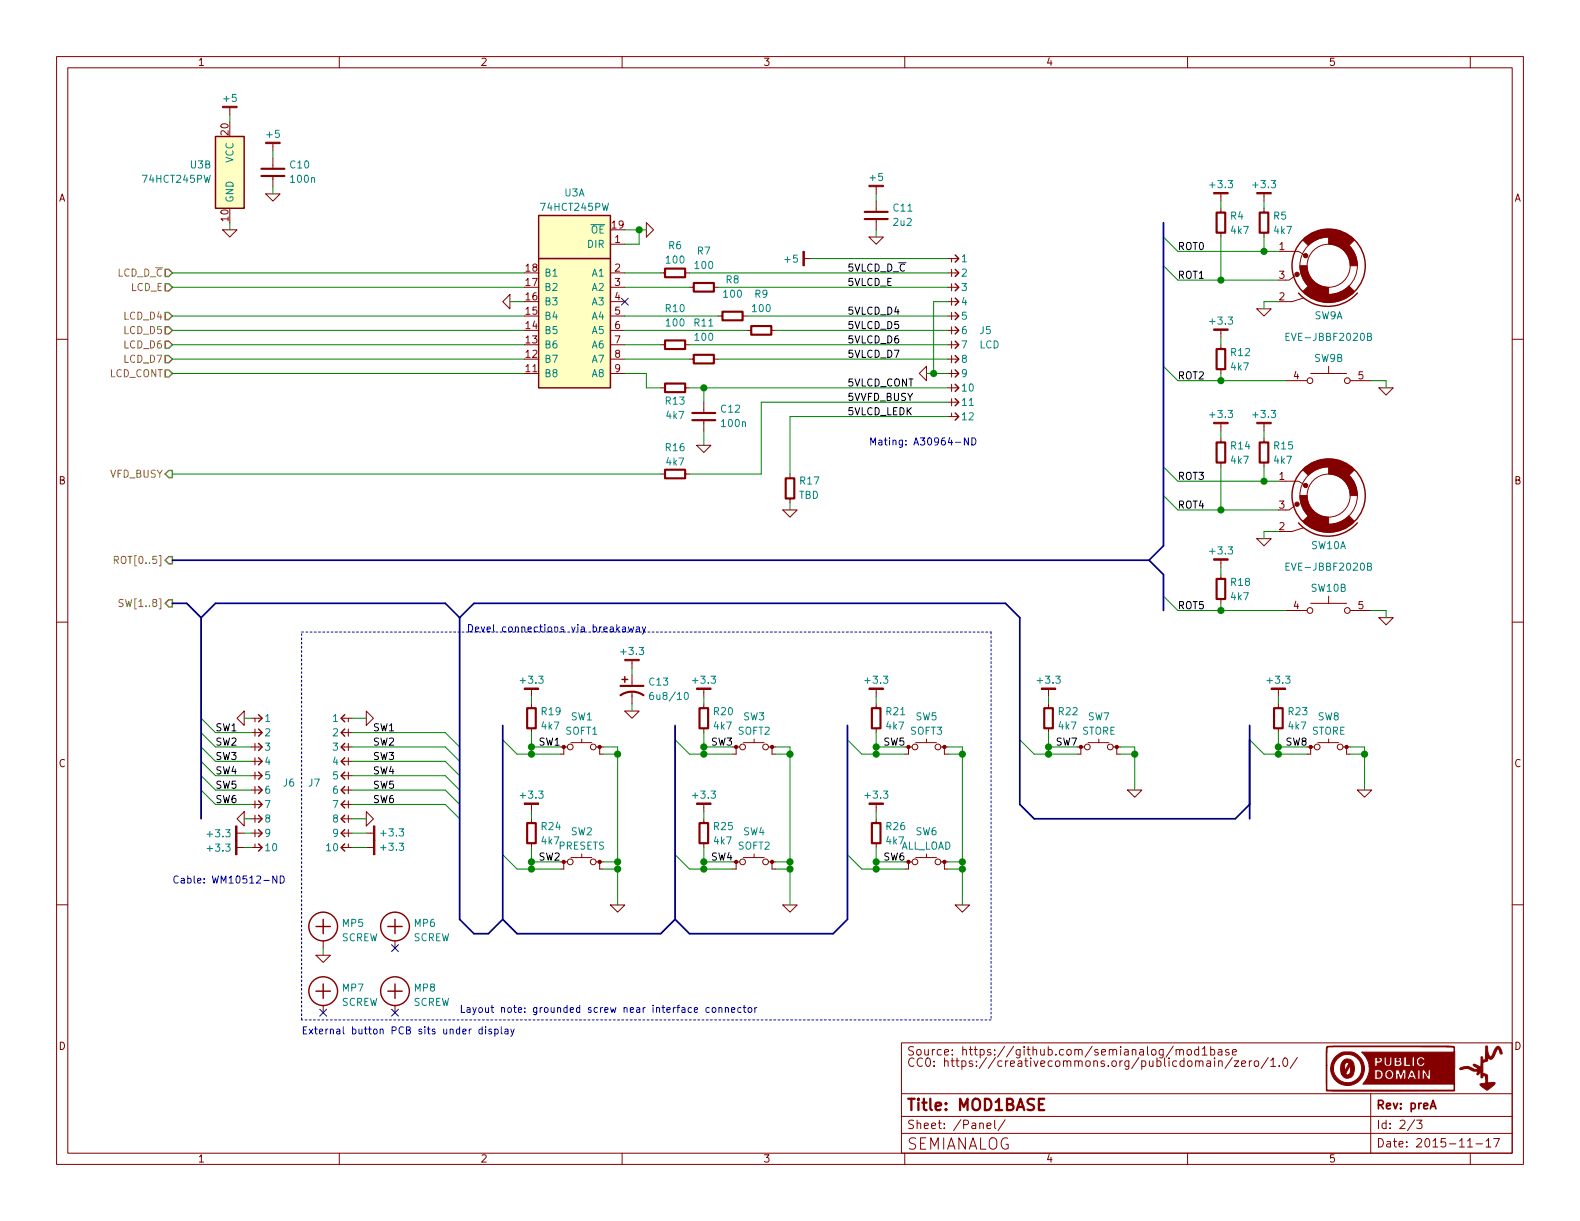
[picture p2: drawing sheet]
<svg xmlns="http://www.w3.org/2000/svg" width="279mm" height="216mm" viewBox="0 0 279 216" stroke-linecap="round" stroke-linejoin="round" font-family="sans-serif">
<g fill="none" stroke="#840000" stroke-width=".18">
<path d="M10 10h259.4v195.9h-259.4zM12 12h255.4v191.9h-255.4zM40.6 19.1v1.2M60 10v2M110 10v2M160 10v2M210 10v2M260 10v2M47 34.3h2.5l-1.2 1.3zM48.3 25.4v1.3M48.3 27.9v1.9M48.3 31.1v1.9"/>
<path d="M114.3 39.4l1.3 1.2-1.3 1.3zM154.9 33v1.3M154.9 35.6v1.9M154.9 38.7v1.9M215.9 34.3v1.3M215.9 36.8v.8M223.5 34.3v1.3M223.5 36.8v.8M10 60h2M39.4 40.6h2.5l-1.3 1.3zM88.9 53.3l1.3-1.2v2.5zM107.9 53.3h2.6"/>
<path d="M107.9 48.3h2.6M107.9 50.8h2.6M107.9 55.9h2.6M107.9 58.4h2.6M107.9 43.2h2.6M116.8 48.3h.8M121.2 48.3h.7M121.9 50.8h.8M126.2 50.8h.8M127 55.9h.8M131.3 55.9h.8M132.1 58.4h.7"/>
<path d="M136.4 58.4h.8M142.2 45.7h1.3M153.7 41.9h2.5l-1.3 1.3zM167.6 53.3h1.9M167.6 45.7h1.9M167.6 48.3h1.9M167.6 50.8h1.9M167.6 55.9h1.9M167.6 58.4h1.9M168.3 45.7v.7M168.3 47.6v1.3M168.3 50.2v1.2"/>
<path d="M168.3 52.7v1.3M168.3 55.2v1.3M168.3 57.8v1.3M215.9 41.1v.8M215.9 58.4v1.3M222.2 54.6h2.6l-1.3 1.3zM223.5 41.1v.8M227.3 44.5h2.3l1.3 .7M229.4 48.5l-1.4 1h-.7M230.5 52.7l-2 .6h-1.2M267.4 60h2M107.9 66h2.6"/>
<path d="M107.9 61h2.6M107.9 63.5h2.6M116.8 68.6h.8M116.8 61h.8M121.2 68.6h.7M121.2 61h.7M121.9 63.5h.8M123.2 78.7h2.5l-1.2 1.3zM124.5 71.1v1.9M124.5 74.3v1.9M126.2 63.5h.8M162.6 66l1.2-1.2v2.5z"/>
<path d="M167.6 66h1.9M167.6 68.6h1.9M167.6 61h1.9M167.6 63.5h1.9M167.6 73.7h1.9M167.6 71.1h1.9M168.3 60.3v1.3M168.3 62.9v1.2M168.3 65.4v1.3M168.3 67.9v1.3M168.3 70.5v1.3M168.3 73v.7"/>
<path d="M215.9 61v.7M215.9 65.3v.7M215.9 74.9v1.3M215.9 77.5v.7M223.5 74.9v1.3M223.5 77.5v.7M227.3 67.3h3.8M231.8 66h6.3M234.9 64.8v1.2M238.8 67.3h3.8M243.8 68.6h2.6l-1.3 1.3zM116.8 83.8h.8"/>
<path d="M121.2 83.8h.7M138.4 90.2h2.6l-1.3 1.2zM139.7 83.8v.8M139.7 88.1v.8M215.9 81.8v.8M215.9 99.1v1.2M222.2 95.3h2.6l-1.3 1.2zM223.5 81.8v.8M227.3 85.1h2.3l1.3 .8M229.4 89.2l-1.4 1h-.7M230.5 93.3l-2 .7h-1.2M10 110h2"/>
<path d="M111.8 116.8v1.3M111.8 119.4v1.9M215.9 101.6v.8M215.9 105.9v.8M227.3 108h3.8M231.8 106.7h6.3M234.9 105.4v1.3M238.8 108h3.8M243.8 109.2h2.6l-1.3 1.3zM267.4 110h2M41.9 127l1.3-1.3v2.6zM44.4 132.1h2"/>
<path d="M44.4 139.7h2M44.4 137.2h2M44.4 134.6h2M44.4 129.5h2M44.4 127h2M45.1 127v.6M45.1 128.9v1.3M45.1 131.4v1.3M45.1 134v1.3M45.1 136.5v1.3M45.1 139.1v1.2M60.3 132.1h1.9"/>
<path d="M60.3 139.7h1.9M60.3 137.2h1.9M60.3 134.6h1.9M60.3 129.5h1.9M60.3 127h1.9M61.6 127v.6M61.6 128.9v1.3M61.6 131.4v1.3M61.6 134v1.3M61.6 136.5v1.3M61.6 139.1v1.2M64.8 125.7l1.2 1.3-1.2 1.3z"/>
<path d="M94 121.9v1.3M94 124.5v.7M94 128.8v.7M99.1 132.1h1.2M99.7 132.1v1.3h-.6M101 131.3h3.6M102.9 130.7v.6M105.4 132.1h1.3M106 132.1v1.3h.7M110.5 125.7h2.5l-1.2 1.3zM111.8 122.3v2.2M124.5 121.9v1.3"/>
<path d="M124.5 124.5v.7M124.5 128.8v.7M129.5 132.1h1.3M130.2 132.1v1.3h-.7M131.4 131.3h3.7M133.3 130.7v.6M135.9 132.1h1.3M136.5 132.1v1.3h.7M154.9 121.9v1.3M154.9 124.5v.7M154.9 128.8v.7M160 132.1h1.3"/>
<path d="M160.7 132.1v1.3h-.7M161.9 131.3h3.7M163.8 130.7v.6M166.4 132.1h1.2M167 132.1v1.3h.6M185.4 121.9v1.3M185.4 124.5v.7M185.4 128.8v.7M190.5 132.1h1.3M191.1 132.1v1.3h-.6M192.4 131.3h3.7M194.3 130.7v.6"/>
<path d="M196.8 132.1h1.3M197.5 132.1v1.3h.6M199.4 139.7h2.5l-1.2 1.3zM226.1 121.9v1.3M226.1 124.5v.7M226.1 128.8v.7M231.1 132.1h1.3M231.8 132.1v1.3h-.7M233 131.3h3.7M234.9 130.7v.6M237.5 132.1h1.3M238.1 132.1v1.3h.7"/>
<path d="M240 139.7h2.6l-1.3 1.3zM10 160h2M41.9 144.8l1.3-1.3v2.6zM41.9 149.9h1.3M41.9 147.3h1.3M44.4 149.9h2M44.4 147.3h2M44.4 144.8h2M44.4 142.2h2M45.1 141.6v1.3M45.1 144.1v1.3M45.1 146.7v1.3"/>
<path d="M45.1 149.2v.7M60.3 149.9h1.9M60.3 147.3h1.9M60.3 144.8h1.9M60.3 142.2h1.9M61.6 141.6v1.3M61.6 144.1v1.3M61.6 146.7v1.3M61.6 149.2v.7M64.8 143.5l1.2 1.3-1.2 1.3zM64.8 149.9h1.2M64.8 147.3h1.2"/>
<path d="M94 142.2v1.3M94 144.8v.7M94 149.1v.8M99.1 152.4h1.2M99.7 152.4v1.3h-.6M101 151.6h3.6M102.9 151v.6M105.4 152.4h1.3M106 152.4v1.3h.7M124.5 142.2v1.3M124.5 144.8v.7M124.5 149.1v.8"/>
<path d="M129.5 152.4h1.3M130.2 152.4v1.3h-.7M131.4 151.6h3.7M133.3 151v.6M135.9 152.4h1.3M136.5 152.4v1.3h.7M154.9 142.2v1.3M154.9 144.8v.7M154.9 149.1v.8M160 152.4h1.3M160.7 152.4v1.3h-.7M161.9 151.6h3.7"/>
<path d="M163.8 151v.6M166.4 152.4h1.2M167 152.4v1.3h.6M267.4 160h2M55.9 168.9h2.5l-1.3 1.3zM57.1 166.4v1.2M57.1 177.8v1.3M69.8 166.4v1.2M69.8 177.8v1.3M107.9 160h2.6l-1.3 1.3zM138.4 160h2.6l-1.3 1.3zM168.9 160h2.5l-1.2 1.3z"/>
<path d="M159.4 184.4h108v19.5h-108zM159.4 197.4h108M159.4 193.4h108M174.5 199.1l.7-.2v-.2l-.4-.1-.3 .2 .1 .7h.6M175.9 198.1v1.3l.2 .2M177.7 198l-1.2 1.9M207.5 185l-1.3 1.9M208 185.7l.2-.1h.4v1M208 185.6v1M208.6 185.8a.36 .36 0 0 1 .3-.2 .36 .36 0 0 1 .4 .2v.8M210 185.7l.2-.1 .4 .1 .1 .6-.1 .2-.4 .1-.2-.2zM212 185.6h-.5l-.2 .3v.5l.2 .2 .5-.1"/>
<path d="M212 185.1v1.5M212.6 185.5l.4-.4v1.5M214.1 185.6h.4l.3 .3-.1 .6h-.6M214.1 185.1v1.5M214.8 187.1v.1M214.8 187.6v1M215.4 185.6h.6l.1 1M215.5 187.7l.2-.1 .4 .1v.9M215.5 187.6v1M216.1 185.9l-.5 .1-.2 .2 .2 .4 .5-.1M217.3 185.6a.37 .37 0 0 0-.6 .2l.1 .2 .5 .1 .1 .2-.3 .3-.4-.1M217.9 187l-1.3 1.9"/>
<path d="M217.9 186.1l.7-.2v-.3h-.4l-.3 .2 .1 .7h.6M218.3 187.6h.7l-.7 1h.7M219.6 188.1l.7-.2-.1-.2-.4-.1-.2 .2v.7h.6M220.9 187.6v1M221.4 187.6l-.5 .3M221.9 187.7l.2-.1 .4 .1 .1 .6-.1 .2-.4 .1-.2-.2zM224.3 187l-1.3 1.9M224.7 187.5l.4-.4v1.5M224.7 188.6h.9M226.2 188.4v.2M227 187.2l.2-.1a.81 .81 0 0 1 .6 .6 .81 .81 0 0 1-.3 .8l-.1 .1a.79 .79 0 0 1-.4-1.4zM229.4 187l-1.3 1.9"/>
<path d="M242.4 193.4v10.5M250.2 198l-1.3 1.9M250.5 198.1h1l-.5 .6 .4 .1v.6l-.2 .2-.7-.2M60 203.9v2M110 203.9v2M159.4 200.4h108M160 203.9v2M210 203.9v2M259.5 202.8h.9M260 203.9v2M261 202.3h1.2M262.8 201.8l.4-.5v1.5"/>
<path d="M262.8 202.8h.9M264.1 201.3h1.1l-.7 1.5"/>
<circle cx="234.9" cy="47" r="5.1"/>
<circle cx="234.9" cy="47" r="3.8"/>
<circle cx="231.6" cy="67.3" r=".51"/>
<circle cx="238.3" cy="67.3" r=".51"/>
<circle cx="234.9" cy="87.6" r="5.1"/>
<circle cx="234.9" cy="87.6" r="3.8"/>
<circle cx="231.6" cy="108" r=".51"/>
<circle cx="238.3" cy="108" r=".51"/>
<circle cx="100.8" cy="132.1" r=".51"/>
<circle cx="104.9" cy="132.1" r=".51"/>
<circle cx="131.3" cy="132.1" r=".51"/>
<circle cx="135.4" cy="132.1" r=".51"/>
<circle cx="161.8" cy="132.1" r=".51"/>
<circle cx="165.9" cy="132.1" r=".51"/>
<circle cx="192.3" cy="132.1" r=".51"/>
<circle cx="196.3" cy="132.1" r=".51"/>
<circle cx="232.9" cy="132.1" r=".51"/>
<circle cx="237" cy="132.1" r=".51"/>
<circle cx="100.8" cy="152.4" r=".51"/>
<circle cx="104.9" cy="152.4" r=".51"/>
<circle cx="131.3" cy="152.4" r=".51"/>
<circle cx="135.4" cy="152.4" r=".51"/>
<circle cx="161.8" cy="152.4" r=".51"/>
<circle cx="165.9" cy="152.4" r=".51"/>
</g>
<path d="M184.7 194.3h-1v2h1" fill="none" stroke="#840000" stroke-width=".41"/>
<g fill="#840000" stroke="#840000" stroke-width=".18">
<path d="M258.2 188.9a1.95 1.95 0 0 1 2.1-.1l.6 .4 .6-.2-.9-.6-.1-.1 .1-.1 1.2 .5 .1-1.8h.3v.6l.5-.1v-2.4l.3 .1a1.64 1.64 0 0 0 .7 1.8l.2-.3a2.76 2.76 0 0 1 1-1.6 1.41 1.41 0 0 1 .7 1.4l-.3-.1-.4-.9a2.41 2.41 0 0 0-.7 1.4l-.2 .3a.53 .53 0 0 1-.9-.1v.6l-.9 .3v1.9a.78 .78 0 0 1 .8 .3 .78 .78 0 0 1 .1 .8v.6h1.3a3.1 3.1 0 0 1-1.5 1.2l-1.2-.9 .1-.2 .9-.1v-1.2l-.5-.1v.3l-.3 .1v-1.2l-.5 .7-.2-.2 .2-.5h-.7a2.66 2.66 0 0 0-1.8-.4l-.7 .1-.1-.1z"/>
<path d="M234.6 185.1l.2-.1h.9h20.4h.9l.2 .2v7.7h-21.4l-1.3-.1v-4.4h.1v4.4h22.5v-1.1h-16.1l.6-.8 2.6-.1 .3-.5 .1-.3h.3a.8 .8 0 0 0 .7 .8 .8 .8 0 0 0 .9-.6h.3v.6l.4 .1v-1l.3 .9 .2 .1 .2-.1 .3-1v1.1l1-.1a.52 .52 0 0 1 .5-.3 .52 .52 0 0 1 .5 .4l.3-.1-.2-.5a1.64 1.64 0 0 0-.6-1.1h1v1.7h.4v-1.7h.4v1.7h.3l.1-1.1 .6 .9 .4 .2v-1.7h-.3l-.1 1-.6-1h-2.4l-.6 1.6h-.3v-1.6h-.5l-.4 .9-.3-.9h-.6v1h-.3a.82 .82 0 0 0-.7-1.1 .82 .82 0 0 0-.9 .9h-.3l-.2-.6-.3-.2-1-.1v1.8h-1.5a3.9 3.9 0 0 0 .5-2.3h4.9a.62 .62 0 0 0 .7-.1 .62 .62 0 0 0 .2-.7l-.1-.2v-.2a.37 .37 0 0 0-.3-.5h-1h1.7v1.7h1.3l-.1-.4h-.7v-1.3h1v1.7h.4v-.9h.4a.73 .73 0 0 0 .6 .9 .73 .73 0 0 0 .8-.7h-.2a.36 .36 0 0 1-.3 .3 .36 .36 0 0 1-.4-.1 .48 .48 0 0 1 0-.7 .48 .48 0 0 1 .7 .1h.2a.75 .75 0 0 0-.8-.6 .75 .75 0 0 0-.6 .8h-.4v-.8h-3.6v1.7h-3.2l.2-.1v-.5h.3a.6 .6 0 0 0 .7-.7 .6 .6 0 0 0-.9-.4h-.5h1.7v1a.72 .72 0 0 0 .9 .6 .72 .72 0 0 0 .4-1l.1-.6h-.4l-.1 1.1-.2 .2h-.2l-.1-.2-.1-1.1h-2v1.7h-1a4 4 0 0 0-1.3-2.6h16.3v-.6l-.1-.2-1.4-.1h-15.5a25.6 25.6 0 0 0-5.4 .1l-.1 3.2h-.1z"/>
<path d="M236.2 186.8a2.99 2.99 0 0 1 4.7 .7 2.99 2.99 0 0 1-1.9 4.3 2.99 2.99 0 0 1-3.7-2.8h.5a2.51 2.51 0 0 0 3.7 2.1 2.51 2.51 0 0 0 .3-4.3 2.51 2.51 0 0 0-4 1.7v.5h-.5a2.97 2.97 0 0 1 .9-2.2z"/>
<path d="M243.5 189.5a.49 .49 0 0 1 .7 .5 .49 .49 0 0 1-.7 .5z"/>
<path d="M245.4 189.6a.48 .48 0 0 1 .7 .2 .48 .48 0 0 1-.2 .6l-.1 .1a.54 .54 0 0 1-.5-.3 .54 .54 0 0 1 .1-.6z"/>
<path d="M249.6 189.8h.1l.1 .3h-.3z"/>
<path d="M243.6 187.2l.4 .1a.23 .23 0 0 1-.2 .3 .23 .23 0 0 1-.3-.2z"/>
<path d="M247 187.9h.5a.29 .29 0 0 1-.2 .3 .29 .29 0 0 1-.3-.2z"/>
<path d="M247 187.2h.3l.1 .3-.3 .1z"/>
<path d="M237.5 187.6a1.17 1.17 0 0 1 1.3-.2 1.17 1.17 0 0 1 .7 1.1v.5a1.4 1.4 0 0 1-1.5 1.7l-.5-.3-.3-.5h.7l.4 .2 .2-.1a1.57 1.57 0 0 0 .3-1.6l-.9 1.5h-.7l-.1-.9h.7v.4l.7-1.4a.47 .47 0 0 0-.6 0 .47 .47 0 0 0-.1 .5v.5h-.7a1.76 1.76 0 0 1 .4-1.4z"/>
<path d="M230.4 51.5l1-.9a5.1 5.1 0 0 0 7.2 0l.9 .9a6.3 6.3 0 0 1-9.1 0z"/>
<path d="M230.6 42.1a6.4 6.4 0 0 1 8.9 .3l-1 1a5.1 5.1 0 0 0-7.2 0l-.9-.9z"/>
<path d="M229.9 47h1.2a3.8 3.8 0 0 0 3.8 3.8v1.3a5.1 5.1 0 0 1-5-5.1z"/>
<path d="M234.9 41.9a5.1 5.1 0 0 1 5.1 5.1h-1.2a3.8 3.8 0 0 0-3.9-3.8z"/>
<path d="M230.4 92.2l1-1a5.1 5.1 0 0 0 7.2 0l.9 1a6.3 6.3 0 0 1-9.1 0z"/>
<path d="M230.6 82.8a6.4 6.4 0 0 1 8.9 .3l-1 .9a5.1 5.1 0 0 0-7.2 0l-.9-.9z"/>
<path d="M229.9 87.6h1.2a3.8 3.8 0 0 0 3.8 3.8v1.3a5.1 5.1 0 0 1-5-5.1z"/>
<path d="M234.9 82.6a5.1 5.1 0 0 1 5.1 5h-1.2a3.8 3.8 0 0 0-3.9-3.8z"/>
<path d="M92.7 121.7h2.5v.2h-2.5z"/>
<path d="M123.2 121.7h2.5v.2h-2.5z"/>
<path d="M92.7 142h2.5v.2h-2.5z"/>
<path d="M153.7 121.7h2.5v.2h-2.5z"/>
<path d="M153.7 142h2.5v.2h-2.5z"/>
<path d="M224.8 121.7h2.5v.2h-2.5z"/>
<path d="M214.6 98.8h2.6v.3h-2.6z"/>
<path d="M214.6 58.2h2.6v.2h-2.6z"/>
<path d="M214.6 34h2.6v.3h-2.6z"/>
<path d="M222.2 34h2.6v.3h-2.6z"/>
<path d="M214.6 74.7h2.6v.2h-2.6z"/>
<path d="M222.2 74.7h2.6v.2h-2.6z"/>
<path d="M142 44.5h.2v2.5h-.2z"/>
<path d="M39.4 18.8h2.5v.3h-2.5z"/>
<path d="M47 25.1h2.5v.3h-2.5z"/>
<path d="M123.2 142h2.5v.2h-2.5z"/>
<path d="M184.1 121.7h2.6v.2h-2.6z"/>
<path d="M41.7 148.6h.2v2.5h-.2z"/>
<path d="M66 148.6h.3v2.5h-.3z"/>
<path d="M110.5 116.6h2.5v.2h-2.5z"/>
<path d="M66 146.1h.3v2.5h-.3z"/>
<path d="M41.7 146.1h.2v2.5h-.2z"/>
<path d="M153.7 32.8h2.5v.2h-2.5z"/>
<circle cx="229.4" cy="48.5" r=".38"/>
<circle cx="230.9" cy="45.2" r=".38"/>
<circle cx="229.4" cy="89.2" r=".38"/>
<circle cx="230.9" cy="85.9" r=".38"/>
</g>
<g fill="none" stroke="#840000" stroke-width=".25">
<path d="M38.1 24.1h5.1v12.7h-5.1zM95.2 38.1h12.7v30.5h-12.7zM95.2 45.7h12.7M168.9 57.8l.6 .6-.6 .7M168.9 55.2l.6 .7-.6 .6M168.9 52.7l.6 .6-.6 .7M168.9 50.2l.6 .6-.6 .6M168.9 47.6l.6 .7-.6 .6M168.9 45.1l.6 .6-.6 .7M229.6 51.8a6.9 6.9 0 0 0 10.4 0M168.9 73l.6 .7-.6 .6M168.9 70.5l.6 .6-.6 .7"/>
<path d="M168.9 67.9l.6 .7-.6 .6M168.9 65.4l.6 .6-.6 .7M168.9 62.9l.6 .6-.6 .6M168.9 60.3l.6 .7-.6 .6M229.6 92.5a6.9 6.9 0 0 0 10.4 0M110.5 119.6v1.1M45.7 139.1l.7 .6-.7 .6M45.7 136.5l.7 .7-.7 .6M45.7 134l.7 .6-.7 .7M45.7 131.4l.7 .7-.7 .6M45.7 128.9l.7 .6-.7 .7M45.7 126.4l.7 .6-.7 .6"/>
<path d="M61 139.1l-.7 .6 .7 .6M61 136.5l-.7 .7 .7 .6M61 134l-.7 .6 .7 .7M61 131.4l-.7 .7 .7 .6M61 128.9l-.7 .6 .7 .7M61 126.4l-.7 .6 .7 .6M110 120.1h1M45.7 149.2l.7 .7-.7 .6M45.7 146.7l.7 .6-.7 .7M45.7 144.1l.7 .7-.7 .6M45.7 141.6l.7 .6-.7 .7M61 149.2l-.7 .7 .7 .6"/>
<path d="M61 146.7l-.7 .6 .7 .7M61 144.1l-.7 .7 .7 .6M61 141.6l-.7 .6 .7 .7M55.9 163.8h2.5M55.9 175.3h2.5M57.1 162.6v2.5M57.1 174v2.5M68.6 163.8h2.5M68.6 175.3h2.5M69.8 162.6v2.5M69.8 174v2.5"/>
<circle cx="234.9" cy="47" r="6.5"/>
<circle cx="234.9" cy="87.6" r="6.5"/>
<circle cx="57.1" cy="175.3" r="2.54"/>
<circle cx="57.1" cy="163.8" r="2.54"/>
<circle cx="69.8" cy="175.3" r="2.54"/>
<circle cx="69.8" cy="163.8" r="2.54"/>
</g>
<path d="M227.4 59.5h.4M228 58.9h-.6v1.3h.6M241.8 59.5l.6-.1v-.4l-.6-.1v1.3h.5l.2-.1v-.3l-.2-.3M228 99.6h-.6v1.2h.6M227.4 100.2h.4M241.8 100.2l.6-.1v-.4l-.6-.1v1.2h.5l.2-.1v-.3l-.2-.2M115.5 122.4a.47 .47 0 0 0-.6 .6l.1 .6 .4 .1 .1-.1 .1-.5-.1-.1-.4-.1-.2 .2M121.1 122.5l.2-.1a.67 .67 0 0 1 .4 .7 .67 .67 0 0 1-.4 .6l-.2-.1-.1-.4z" fill="none" stroke="#008484" stroke-width=".18"/>
<g fill="#840000" stroke="#840000" stroke-width=".25">
<circle cx="99.7" cy="132.1" r=".25"/>
<circle cx="106" cy="132.1" r=".25"/>
<circle cx="130.2" cy="132.1" r=".25"/>
<circle cx="136.5" cy="132.1" r=".25"/>
<circle cx="160.7" cy="132.1" r=".25"/>
<circle cx="167" cy="132.1" r=".25"/>
<circle cx="160.7" cy="152.4" r=".25"/>
<circle cx="167" cy="152.4" r=".25"/>
<circle cx="231.8" cy="132.1" r=".25"/>
<circle cx="238.1" cy="132.1" r=".25"/>
<circle cx="99.7" cy="152.4" r=".25"/>
<circle cx="106" cy="152.4" r=".25"/>
<circle cx="130.2" cy="152.4" r=".25"/>
<circle cx="136.5" cy="152.4" r=".25"/>
<circle cx="191.1" cy="132.1" r=".25"/>
<circle cx="197.5" cy="132.1" r=".25"/>
</g>
<g fill="none" stroke="#840000" stroke-width=".38">
<path d="M46.2 31.1h4.1M46.2 29.8h4.1M152.9 38.7h4.1M152.9 37.5h4.1M215.1 37.6h1.6v3.5h-1.6zM222.8 37.6h1.5v3.5h-1.5zM117.6 47.5h3.6v1.5h-3.6zM122.7 50h3.5v1.6h-3.5zM127.8 55.1h3.5v1.5h-3.5zM132.8 57.7h3.6v1.5h-3.6zM117.6 67.8h3.6v1.5h-3.6zM117.6 60.2h3.6v1.5h-3.6z"/>
<path d="M122.4 74.3h4.1M122.4 73h4.1M122.7 62.7h3.5v1.6h-3.5zM215.1 78.2h1.6v3.6h-1.6zM215.1 61.7h1.6v3.6h-1.6zM222.8 78.2h1.5v3.6h-1.5zM117.6 83.1h3.6v1.5h-3.6zM138.9 84.6h1.6v3.5h-1.6zM215.1 102.4h1.6v3.5h-1.6zM93.2 125.2h1.5v3.6h-1.5zM109.7 122.9a3.6 3.6 0 0 1 4.1 0M109.7 121.3h4.1"/>
<path d="M123.7 125.2h1.5v3.6h-1.5zM154.2 125.2h1.5v3.6h-1.5zM184.7 125.2h1.5v3.6h-1.5zM225.3 125.2h1.5v3.6h-1.5zM93.2 145.5h1.5v3.6h-1.5zM123.7 145.5h1.5v3.6h-1.5zM154.2 145.5h1.5v3.6h-1.5z"/>
</g>
<g fill="none" stroke="#008400" stroke-width=".18">
<path d="M40.6 20.3v1.3M40.6 39.4v1.2M48.3 26.7v1.2M48.3 33v1.3M154.9 34.3v1.3M215.9 35.6v1.2M223.5 35.6v1.2M30.5 48.3h62.2M30.5 50.8h62.2M30.5 55.9h62.2M30.5 58.4h62.2M90.2 53.3h2.5"/>
<path d="M110.5 48.3h6.3M110.5 50.8h11.4M110.5 55.9h16.5M110.5 58.4h21.6M110.5 40.6h3.8M113 40.6v2.6h-2.5M121.9 48.3h45.7M127 50.8h40.6M132.1 55.9h35.5M137.2 58.4h30.4M143.5 45.7h24.1M154.9 40.6v1.3"/>
<path d="M167.6 53.3h-2.5v12.7M205.7 41.9l2.6 2.6h17.8M205.7 47l2.6 2.5h17.8M215.9 41.9v7.6M215.9 59.7v1.3M223.5 41.9v2.6M226.1 53.3h-2.6v1.3M30.5 66h62.2M30.5 61h62.2M30.5 63.5h62.2M110.5 66h3.8v2.6h2.5M110.5 61h6.3"/>
<path d="M110.5 63.5h11.4M121.9 68.6h45.7M121.9 61h45.7M124.5 68.6v2.5M124.5 76.2v2.5M127 63.5h40.6M163.8 66h3.8M167.6 73.7h-27.9v10.1M167.6 71.1h-33v12.7h-12.7M205.7 64.8l2.6 2.5h19M215.9 66v1.3M215.9 76.2v1.3"/>
<path d="M223.5 76.2v1.3M242.6 67.3h2.5v1.3M30.5 83.8h86.3M139.7 88.9v1.3M205.7 82.6l2.6 2.5h17.8M205.7 87.6l2.6 2.6h17.8M215.9 82.6v7.6M223.5 82.6v2.5M226.1 94h-2.6v1.3M111.8 118.1v1.3M205.7 105.4l2.6 2.6h19M215.9 100.3v1.3"/>
<path d="M215.9 106.7v1.3M242.6 108h2.5v1.2M35.6 127l2.5 2.5h6.3M35.6 129.5l2.5 2.6h6.3M35.6 132.1l2.5 2.5h6.3M35.6 134.6l2.5 2.6h6.3M35.6 137.2l2.5 2.5h6.3M35.6 139.7l2.5 2.5h6.3M43.2 127h1.2M62.2 129.5h16.5l2.6 2.6M62.2 132.1h16.5l2.6 2.5M62.2 134.6h16.5l2.6 2.6"/>
<path d="M62.2 137.2h16.5l2.6 2.5M62.2 139.7h16.5l2.6 2.5M62.2 127h2.6M88.9 130.8l2.5 2.6h7.7M94 132.1h5.1M94 123.2v1.3M94 129.5v3.9M106.7 132.1h2.5v27.9M106.7 133.4h2.5M111.8 124.5v1.2M119.4 130.8l2.5 2.6h7.6M124.5 132.1h5"/>
<path d="M124.5 123.2v1.3M124.5 129.5v3.9M137.2 132.1h2.5v27.9M137.2 133.4h2.5M149.9 130.8l2.5 2.6h7.6M154.9 132.1h5.1M154.9 123.2v1.3M154.9 129.5v3.9M167.6 132.1h2.6v27.9M167.6 133.4h2.6M180.3 130.8l2.6 2.6h7.6M185.4 132.1h5.1"/>
<path d="M185.4 123.2v1.3M185.4 129.5v3.9M198.1 132.1h2.6v7.6M198.1 133.4h2.6M221 130.8l2.5 2.6h7.6M226.1 132.1h5M226.1 123.2v1.3M226.1 129.5v3.9M238.8 132.1h2.5v7.6M238.8 133.4h2.5M43.2 144.8h1.2M43.2 147.3h1.2"/>
<path d="M43.2 149.9h1.2M62.2 142.2h16.5l2.6 2.6M62.2 144.8h2.6M62.2 147.3h2.6M62.2 149.9h2.6M88.9 151.1l2.5 2.6h7.7M94 152.4h5.1M94 143.5v1.3M94 149.9v3.8M106.7 152.4h2.5M106.7 153.7h2.5M119.4 151.1l2.5 2.6h7.6"/>
<path d="M124.5 152.4h5M124.5 143.5v1.3M124.5 149.9v3.8M137.2 152.4h2.5M137.2 153.7h2.5M149.9 151.1l2.5 2.6h7.6M154.9 152.4h5.1M154.9 143.5v1.3M154.9 149.9v3.8M167.6 152.4h2.6M167.6 153.7h2.6M57.1 167.6v1.3"/>
</g>
<path d="M20.2 99h.6l.1-.5-.7-.1v1.2M21.8 106h-.5l-.2 .2 .1 .3 .5 .3v.3l-.2 .2-.4-.1" fill="none" stroke="#848400" stroke-width=".18"/>
<path d="M29.2 47.6h.6l.7 .7-.7 .6h-.6zM29.2 50.2h.6l.7 .6-.7 .6h-.6zM29.2 55.2h.6l.7 .7-.7 .6h-.6zM29.2 57.8h.6l.7 .6-.7 .7h-.6zM29.2 60.3h.6l.7 .7-.7 .6h-.6zM29.2 62.9h.6l.7 .6-.7 .6h-.6zM29.2 65.4h.6l.7 .6-.7 .7h-.6zM29.8 98.4h.7v1.3h-.7l-.6-.6zM29.8 83.2h.7v1.3h-.7l-.6-.7zM29.8 106h.7v1.3h-.7l-.6-.6z" fill="none" stroke="#848400" stroke-width=".25"/>
<g fill="none" stroke="#0000c2" stroke-width=".18">
<path d="M169 78.2h.9M171.2 77.4v1.3l-.7-1.3v1.3M171.9 77.4a.64 .64 0 0 1 .7 .7 .64 .64 0 0 1-.7 .6zM109.2 111.2l.4 .5M109.6 110.8l-.5 .5M110.1 110.9h.5v.8M110.6 111.2l-.5 .1-.1 .1 .2 .3 .4-.1M111.1 110.8l.3 .9 .2-.6 .2 .6 .3-.9M112.5 110.9h.5l.1 .8M113.1 111.2l-.6 .1v.1l.2 .3 .4-.1M113.6 110.8l.3 .9M114.2 110.8l-.5 1.2-.1 .1"/>
<path d="M48.9 154.9v1.3l-.7-1.3v1.3M49.6 154.9a.64 .64 0 0 1 .7 .6 .64 .64 0 0 1-.7 .7zM125.4 178.2h-.3l-.3 .2 .1 .5h.5M126 178.3l.3-.1 .3 .2v.4l-.3 .2-.3-.1zM127.1 178.3l.2-.1h.3l.1 .8M127.1 178.2v.8M128.3 178.3l.1-.1h.4v.8M128.3 178.2v.8M129.4 178.6l.5-.1v-.3h-.4l-.1 .1v.6h.5M131 178.2h-.3l-.2 .2 .1 .5h.4M131.4 178.2h.5M131.6 177.7v1.1l.3 .2"/>
<path d="M132.3 178.3l.4-.1 .2 .2v.4l-.2 .2-.4-.1zM133.5 178.2v.8M133.8 178.2l-.3 .2M85.3 182h-.4l-.2 .2 .1 .6h.5M85.3 181.6v1.2M85.9 181.6v.1M85.9 182v.8M86.9 182h-.3l-.2 .1 .1 .2 .4 .1v.4h-.5M87.5 182h.4l.2 .2-.1 .6h-.5M87.5 182v1.2M88.6 181.6v1l.2 .2M89.3 182h.5v.8"/>
<path d="M89.8 182.3l-.5 .1v.1l.1 .3h.4M90.3 182l.3 .8M90.9 182l-.4 1.1-.2 .1"/>
</g>
<g fill="#008400" stroke="#008400" stroke-width=".25">
<circle cx="241.3" cy="133.4" r=".51"/>
<circle cx="170.2" cy="133.4" r=".51"/>
<circle cx="170.2" cy="152.4" r=".51"/>
<circle cx="170.2" cy="153.7" r=".51"/>
<circle cx="139.7" cy="133.4" r=".51"/>
<circle cx="109.2" cy="133.4" r=".51"/>
<circle cx="109.2" cy="152.4" r=".51"/>
<circle cx="109.2" cy="153.7" r=".51"/>
<circle cx="94" cy="132.1" r=".51"/>
<circle cx="124.5" cy="132.1" r=".51"/>
<circle cx="94" cy="152.4" r=".51"/>
<circle cx="154.9" cy="132.1" r=".51"/>
<circle cx="154.9" cy="152.4" r=".51"/>
<circle cx="226.1" cy="132.1" r=".51"/>
<circle cx="94" cy="133.4" r=".51"/>
<circle cx="124.5" cy="133.4" r=".51"/>
<circle cx="154.9" cy="133.4" r=".51"/>
<circle cx="154.9" cy="153.7" r=".51"/>
<circle cx="226.1" cy="133.4" r=".51"/>
<circle cx="94" cy="153.7" r=".51"/>
<circle cx="223.5" cy="44.5" r=".51"/>
<circle cx="215.9" cy="49.5" r=".51"/>
<circle cx="215.9" cy="67.3" r=".51"/>
<circle cx="223.5" cy="85.1" r=".51"/>
<circle cx="215.9" cy="90.2" r=".51"/>
<circle cx="215.9" cy="108" r=".51"/>
<circle cx="124.5" cy="68.6" r=".51"/>
<circle cx="165.1" cy="66" r=".51"/>
<circle cx="113" cy="40.6" r=".51"/>
<circle cx="124.5" cy="152.4" r=".51"/>
<circle cx="124.5" cy="153.7" r=".51"/>
<circle cx="200.7" cy="133.4" r=".51"/>
<circle cx="185.4" cy="132.1" r=".51"/>
<circle cx="185.4" cy="133.4" r=".51"/>
<circle cx="139.7" cy="152.4" r=".51"/>
<circle cx="139.7" cy="153.7" r=".51"/>
</g>
<g fill="none" stroke="#000084" stroke-width=".3">
<path d="M205.7 39.4v57.1l-2.5 2.6M30.5 99.1h172.7M203.2 99.1l2.5 2.5v6.4M30.5 106.7h2.5l2.6 2.5M35.6 109.2v35.6M35.6 109.2l2.5-2.5h40.6l2.6 2.5M81.3 109.2l2.5-2.5h94l2.5 2.5v33l2.6 2.6h35.5l2.6-2.6M81.3 109.2v53.4l2.5 2.5h2.6l2.5-2.5M88.9 128.3v34.3M119.4 128.3v34.3M149.9 128.3v34.3l-2.6 2.5h-25.4l-2.5-2.5M221 128.3v16.5"/>
<path d="M88.9 162.6l2.5 2.5h25.4l2.6-2.5"/>
</g>
<g fill="#ffffc2" stroke="#ffffc2" stroke-width=".18">
<path d="M95.2 38.1h12.7v30.5h-12.7z"/>
<path d="M38.1 24.1h5.1v12.7h-5.1z"/>
</g>
<path d="M109.9 52.7l1.2 1.2M111.1 52.7l-1.2 1.2M56.5 178.5l1.3 1.2M57.8 178.5l-1.3 1.2M69.2 167l1.3 1.2M69.2 178.5l1.3 1.2M70.5 167l-1.3 1.2M70.5 178.5l-1.3 1.2" fill="none" stroke="#000084" stroke-width=".18"/>
<path d="M53.3 111.8h122M175.3 111.8v68.5M53.3 180.3v-68.5M175.3 180.3h-122" fill="none" stroke="#0000c2" stroke-width=".18" stroke-dasharray=".3 .4"/>
<g font-size="2.8" fill="#840000">
<text x="160.4" y="196.4">Title: MOD1BASE</text>
<text x="160.4" y="203.3">SEMIANALOG</text>
</g>
<g font-size="2.1" fill="#840000">
<text x="160.4" y="186.6">Source: https://github.com/semianalog/mod1base</text>
<text x="160.4" y="188.6">CC0: https://creativecommons.org/publicdomain/zero/1.0/</text>
<text x="243.4" y="196.1">Rev: preA</text>
<text x="160.4" y="199.6">Sheet: /Panel/</text>
<text x="243.4" y="202.9">Date: 2015-11-17</text>
<text x="243.4" y="199.6">Id: 2/3</text>
</g>
<g font-size="1.8" fill="#840000">
<text x="35" y="11.6">1</text>
<text x="85" y="11.6">2</text>
<text x="135" y="11.6">3</text>
<text x="185" y="11.6">4</text>
<text x="235" y="11.6">5</text>
<text x="40.4" y="23.8" transform="rotate(-90 40.4 23.8)">20</text>
<text x="10.4" y="35.6">A</text>
<text x="267.8" y="35.6">A</text>
<text x="40.4" y="39.1" transform="rotate(-90 40.4 39.1)">10</text>
<text x="108.3" y="40.4">19</text>
<text x="108.7" y="42.9">1</text>
<text x="226.2" y="44.2">1</text>
<text x="93" y="53.1">16</text>
<text x="93" y="50.5">17</text>
<text x="93" y="48">18</text>
<text x="108.7" y="48">2</text>
<text x="108.7" y="50.5">3</text>
<text x="108.7" y="53.1">4</text>
<text x="226.2" y="53.1">2</text>
<text x="226.2" y="49.3">3</text>
<text x="93" y="58.2">14</text>
<text x="93" y="55.6">15</text>
<text x="108.7" y="55.6">5</text>
<text x="108.7" y="58.2">6</text>
<text x="93" y="65.8">11</text>
<text x="93" y="63.2">12</text>
<text x="93" y="60.7">13</text>
<text x="108.7" y="60.7">7</text>
<text x="108.7" y="63.2">8</text>
<text x="108.7" y="65.8">9</text>
<text x="228.8" y="67.1">4</text>
<text x="240.2" y="67.1">5</text>
<text x="10.4" y="85.6">B</text>
<text x="226.2" y="84.8">1</text>
<text x="226.2" y="89.9">3</text>
<text x="267.8" y="85.6">B</text>
<text x="226.2" y="93.7">2</text>
<text x="228.8" y="107.7">4</text>
<text x="240.2" y="107.7">5</text>
<text x="10.4" y="135.6">C</text>
<text x="267.8" y="135.6">C</text>
<text x="10.4" y="185.6">D</text>
<text x="267.8" y="185.6">D</text>
<text x="35" y="205.5">1</text>
<text x="85" y="205.5">2</text>
<text x="135" y="205.5">3</text>
<text x="185" y="205.5">4</text>
<text x="235" y="205.5">5</text>
</g>
<g font-size="1.8" fill="#008484">
<text x="39.6" y="18">+5</text>
<text x="33.7" y="29.8">U3B</text>
<text x="41.3" y="28.9" transform="rotate(-90 41.3 28.9)">VCC</text>
<text x="47.3" y="24.4">+5</text>
<text x="51.4" y="29.8">C10</text>
<text x="25.5" y="32.3">74HCT245PW</text>
<text x="41.3" y="35.8" transform="rotate(-90 41.3 35.8)">GND</text>
<text x="51.5" y="32.3">100n</text>
<text x="99.8" y="34.7">U3A</text>
<text x="153.9" y="32">+5</text>
<text x="214.2" y="33.2">+3.3</text>
<text x="221.8" y="33.2">+3.3</text>
<text x="95.9" y="37.3">74HCT245PW</text>
<text x="104.4" y="41.3">OE</text>
<text x="158" y="37.4">C11</text>
<text x="158.1" y="39.9">2u2</text>
<text x="217.6" y="38.8">R4</text>
<text x="217.8" y="41.4">4k7</text>
<text x="225.2" y="38.8">R5</text>
<text x="225.4" y="41.4">4k7</text>
<text x="103.9" y="43.8">DIR</text>
<text x="117.9" y="46.6">100</text>
<text x="118.3" y="44">R6</text>
<text x="123" y="47.5">100</text>
<text x="123.3" y="45">R7</text>
<text x="138.9" y="46.4">+5</text>
<text x="169.9" y="46.4">1</text>
<text x="96.3" y="54">B3</text>
<text x="96.3" y="51.4">B2</text>
<text x="96.3" y="48.9">B1</text>
<text x="104.7" y="48.9">A1</text>
<text x="104.7" y="51.4">A2</text>
<text x="104.7" y="54">A3</text>
<text x="128.1" y="52.6">100</text>
<text x="128.4" y="50.1">R8</text>
<text x="133.5" y="52.6">R9</text>
<text x="169.9" y="48.9">2</text>
<text x="169.9" y="51.4">3</text>
<text x="169.9" y="54">4</text>
<text x="96.3" y="59.1">B5</text>
<text x="96.3" y="56.5">B4</text>
<text x="104.7" y="56.5">A4</text>
<text x="104.7" y="59.1">A5</text>
<text x="117.8" y="55.2">R10</text>
<text x="117.9" y="57.7">100</text>
<text x="122.8" y="57.7">R11</text>
<text x="133.1" y="55.2">100</text>
<text x="169.9" y="56.5">5</text>
<text x="169.9" y="59.1">6</text>
<text x="173.3" y="59.1">J5</text>
<text x="214.2" y="57.4">+3.3</text>
<text x="232.4" y="56.4">SW9A</text>
<text x="96.3" y="64.1">B7</text>
<text x="96.3" y="61.6">B6</text>
<text x="104.7" y="61.6">A6</text>
<text x="104.7" y="64.1">A7</text>
<text x="123" y="60.2">100</text>
<text x="169.9" y="61.6">7</text>
<text x="169.9" y="64.1">8</text>
<text x="173.2" y="61.6">LCD</text>
<text x="217.7" y="62.9">R12</text>
<text x="217.8" y="65.5">4k7</text>
<text x="228" y="60.2">EVE-JBBF2020B</text>
<text x="232.4" y="64">SW9B</text>
<text x="96.3" y="66.7">B8</text>
<text x="104.7" y="66.7">A8</text>
<text x="117.8" y="71.5">R13</text>
<text x="169.9" y="66.7">9</text>
<text x="169.9" y="69.2">10</text>
<text x="169.9" y="71.8">11</text>
<text x="117.9" y="74.1">4k7</text>
<text x="127.6" y="72.9">C12</text>
<text x="127.7" y="75.5">100n</text>
<text x="169.9" y="74.3">12</text>
<text x="214.2" y="73.9">+3.3</text>
<text x="221.8" y="73.9">+3.3</text>
<text x="117.8" y="79.8">R16</text>
<text x="117.9" y="82.3">4k7</text>
<text x="217.7" y="79.5">R14</text>
<text x="217.8" y="82">4k7</text>
<text x="225.3" y="79.5">R15</text>
<text x="225.4" y="82">4k7</text>
<text x="141.2" y="88.2">TBD</text>
<text x="141.5" y="85.6">R17</text>
<text x="214.2" y="98">+3.3</text>
<text x="228" y="100.9">EVE-JBBF2020B</text>
<text x="231.9" y="97.1">SW10A</text>
<text x="217.7" y="103.6">R18</text>
<text x="217.8" y="106.1">4k7</text>
<text x="231.9" y="104.6">SW10B</text>
<text x="110" y="115.8">+3.3</text>
<text x="92.3" y="120.9">+3.3</text>
<text x="114.9" y="121.2">C13</text>
<text x="115.5" y="123.7">6u8/10</text>
<text x="122.7" y="120.9">+3.3</text>
<text x="153.2" y="120.9">+3.3</text>
<text x="183.7" y="120.9">+3.3</text>
<text x="224.3" y="120.9">+3.3</text>
<text x="46.7" y="127.6">1</text>
<text x="46.7" y="130.2">2</text>
<text x="59" y="127.6">1</text>
<text x="59" y="130.2">2</text>
<text x="95.8" y="126.4">R19</text>
<text x="95.8" y="129">4k7</text>
<text x="100" y="129.9">SOFT1</text>
<text x="101" y="127.4">SW1</text>
<text x="126.3" y="126.4">R20</text>
<text x="126.3" y="129">4k7</text>
<text x="130.5" y="129.9">SOFT2</text>
<text x="131.4" y="127.4">SW3</text>
<text x="156.8" y="126.4">R21</text>
<text x="156.8" y="129">4k7</text>
<text x="161" y="129.9">SOFT3</text>
<text x="161.9" y="127.4">SW5</text>
<text x="187.2" y="126.4">R22</text>
<text x="187.3" y="129">4k7</text>
<text x="191.3" y="129.9">STORE</text>
<text x="192.4" y="127.4">SW7</text>
<text x="227.9" y="126.4">R23</text>
<text x="227.9" y="129">4k7</text>
<text x="231.9" y="129.9">STORE</text>
<text x="233" y="127.4">SW8</text>
<text x="46.7" y="132.7">3</text>
<text x="46.7" y="135.3">4</text>
<text x="46.7" y="137.8">5</text>
<text x="59" y="132.7">3</text>
<text x="59" y="135.3">4</text>
<text x="59" y="137.8">5</text>
<text x="46.7" y="140.3">6</text>
<text x="46.7" y="142.9">7</text>
<text x="50.1" y="139.1">J6</text>
<text x="54.6" y="139.1">J7</text>
<text x="59" y="140.3">6</text>
<text x="59" y="142.9">7</text>
<text x="92.3" y="141.2">+3.3</text>
<text x="122.7" y="141.2">+3.3</text>
<text x="153.2" y="141.2">+3.3</text>
<text x="36.9" y="148">+3.3</text>
<text x="46.7" y="145.4">8</text>
<text x="46.7" y="148">9</text>
<text x="59" y="145.4">8</text>
<text x="59" y="148">9</text>
<text x="67.6" y="147.9">+3.3</text>
<text x="95.8" y="146.8">R24</text>
<text x="95.8" y="149.3">4k7</text>
<text x="101" y="147.7">SW2</text>
<text x="126.3" y="146.8">R25</text>
<text x="126.3" y="149.3">4k7</text>
<text x="131.4" y="147.7">SW4</text>
<text x="156.8" y="146.8">R26</text>
<text x="156.8" y="149.3">4k7</text>
<text x="161.9" y="147.7">SW6</text>
<text x="36.9" y="150.6">+3.3</text>
<text x="46.7" y="150.5">10</text>
<text x="58" y="150.5">10</text>
<text x="67.6" y="150.4">+3.3</text>
<text x="98.8" y="150.2">PRESETS</text>
<text x="130.5" y="150.2">SOFT2</text>
<text x="159.1" y="150.2">ALL_LOAD</text>
<text x="60.4" y="166.4">SCREW</text>
<text x="60.6" y="163.9">MP5</text>
<text x="73.1" y="166.4">SCREW</text>
<text x="73.3" y="163.9">MP6</text>
<text x="60.4" y="177.9">SCREW</text>
<text x="60.6" y="175.3">MP7</text>
<text x="73.1" y="177.9">SCREW</text>
<text x="73.3" y="175.3">MP8</text>
</g>
<g font-size="1.8">
<text x="208.3" y="44.2">ROT0</text>
<text x="149.9" y="48">5VLCD_D_C</text>
<text x="149.9" y="50.5">5VLCD_E</text>
<text x="208.3" y="49.3">ROT1</text>
<text x="149.9" y="55.6">5VLCD_D4</text>
<text x="149.9" y="58.2">5VLCD_D5</text>
<text x="149.9" y="60.7">5VLCD_D6</text>
<text x="149.9" y="63.2">5VLCD_D7</text>
<text x="149.9" y="68.3">5VLCD_CONT</text>
<text x="149.9" y="70.9">5VVFD_BUSY</text>
<text x="208.3" y="67.1">ROT2</text>
<text x="149.9" y="73.4">5VLCD_LEDK</text>
<text x="208.3" y="84.8">ROT3</text>
<text x="208.3" y="89.9">ROT4</text>
<text x="208.3" y="107.7">ROT5</text>
<text x="38.1" y="129.3">SW1</text>
<text x="38.1" y="131.8">SW2</text>
<text x="66" y="129.3">SW1</text>
<text x="66" y="131.8">SW2</text>
<text x="95.2" y="131.8">SW1</text>
<text x="125.7" y="131.8">SW3</text>
<text x="156.2" y="131.8">SW5</text>
<text x="186.7" y="131.8">SW7</text>
<text x="227.3" y="131.8">SW8</text>
<text x="38.1" y="134.4">SW3</text>
<text x="38.1" y="136.9">SW4</text>
<text x="66" y="134.4">SW3</text>
<text x="66" y="136.9">SW4</text>
<text x="38.1" y="139.4">SW5</text>
<text x="38.1" y="142">SW6</text>
<text x="66" y="139.4">SW5</text>
<text x="66" y="142">SW6</text>
<text x="95.2" y="152.1">SW2</text>
<text x="125.7" y="152.1">SW4</text>
<text x="156.2" y="152.1">SW6</text>
</g>
<g font-size="1.8" fill="#848400">
<text x="20.7" y="48.9">LCD_D_C</text>
<text x="23" y="51.4">LCD_E</text>
<text x="21.9" y="56.5">LCD_D4</text>
<text x="21.9" y="59.1">LCD_D5</text>
<text x="21.9" y="61.6">LCD_D6</text>
<text x="21.9" y="64.1">LCD_D7</text>
<text x="19.2" y="66.7">LCD_CONT</text>
<text x="19.4" y="84.5">VFD_BUSY</text>
<text x="20.9" y="99.7">ROT[0..5]</text>
<text x="21.8" y="107.3">SW[1..8]</text>
</g>
<g font-size="1.8" fill="#0000c2">
<text x="153.7" y="78.7">Mating: A30964-ND</text>
<text x="82.5" y="111.8">Devel connections via breakaway</text>
<text x="30.5" y="156.2">Cable: WM10512-ND</text>
<text x="81.3" y="179.1">Layout note: grounded screw near interface connector</text>
<text x="53.3" y="182.9">External button PCB sits under display</text>
</g>
</svg>
